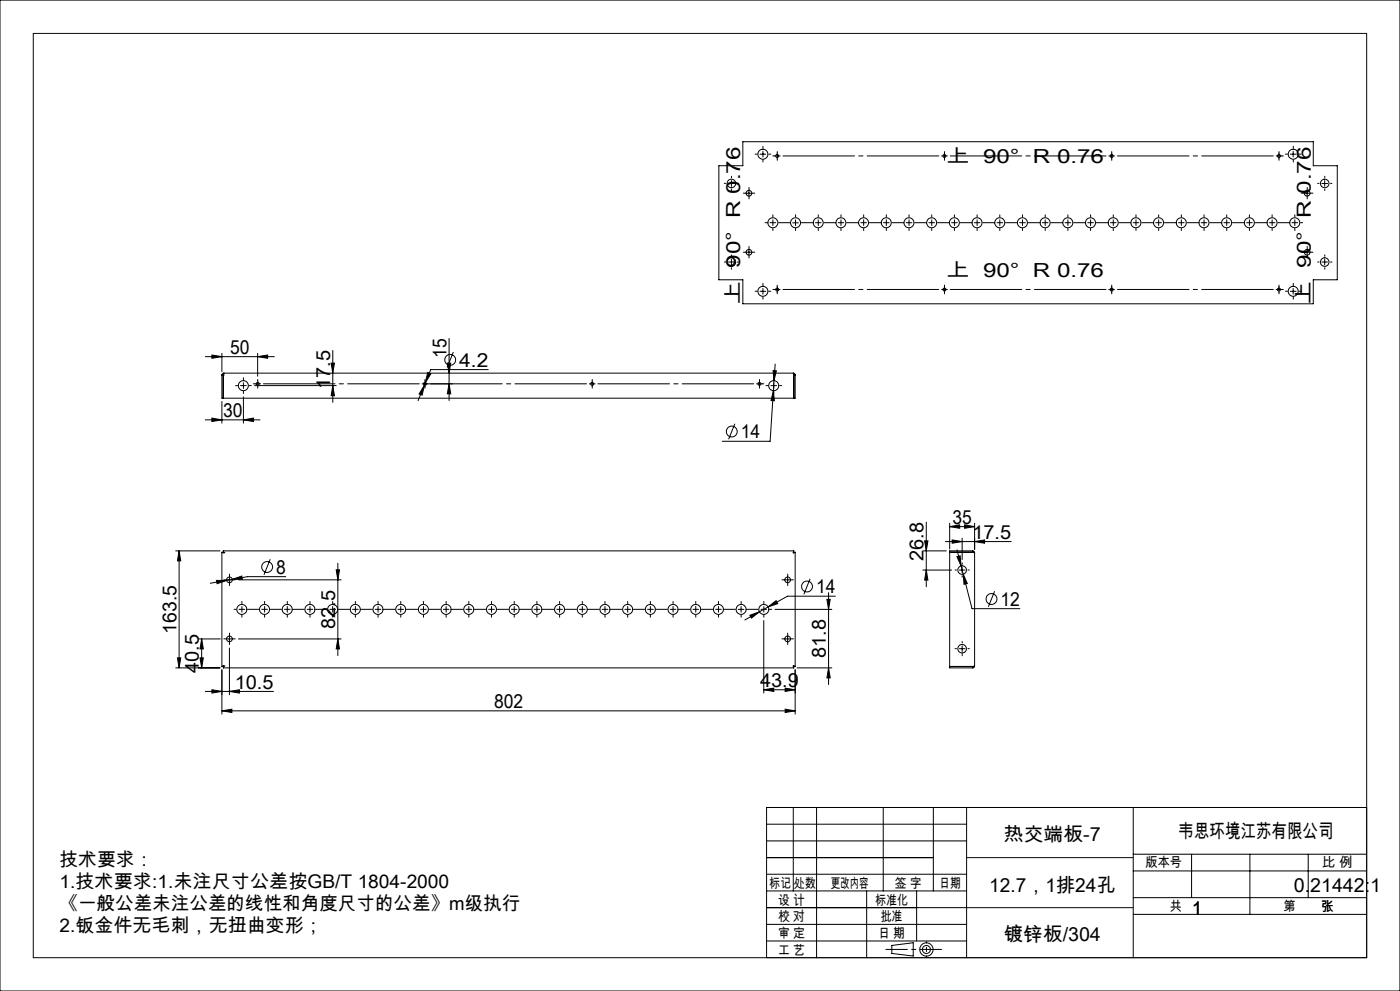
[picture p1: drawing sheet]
<svg xmlns="http://www.w3.org/2000/svg" width="420mm" height="297mm" viewBox="0 0 420 297" stroke-linecap="round" stroke-linejoin="round" font-family="sans-serif">
<g fill="none" stroke="#000" stroke-width=".3">
<path d="M0 0h420v297h-420zM218.5 55h1.8M219.4 54.1v1.7M222.8 42.5h171.2v7.2h7.2v34.2h-7.2v7.1h-171.2v-7.1h-7.1v-34.2h7.1zM223.8 57.9h1.7M224.7 57v1.8M228 46.2h1.7M228.9 45.4v1.7M332.6 46.7h1.8M333.5 45.9v1.7M387.1 46.2h1.7M387.9 45.4v1.7"/>
<path d="M391.3 57.9h1.7M392.1 57v1.8M396.6 55h1.7M397.4 54.1v1.7M218.5 78.5h1.8M219.4 77.7v1.7M223.8 75.6h1.7M224.7 74.8v1.7M237.8 66.8h1.7M238.7 65.9v1.7M391.3 75.6h1.7M392.1 74.8v1.7"/>
<path d="M396.6 78.5h1.7M397.4 77.7v1.7M228 87.3h1.7M228.9 86.5v1.7M332.6 86.8h1.8M333.5 85.9v1.7M387.1 87.3h1.7M387.9 86.5v1.7M61.6 106.9h20.7M63.6 106.4l3 .5-3 .5zM66.6 105.9v5.5M66.6 112.4v6.9h171.9v-6.9"/>
<path d="M66.6 112.4h.4M67 112.4v6.9M67 112.4h.1M67 112.3v.1M67.2 111.8l-.2 .6M67.2 111.8l-.5 .2-.1 .4M67.2 111.8h170.8M72.1 115.6h1.8M73 119v7.8M73 114.7v1.7M76.4 115.6h24.5M77.3 106.9l3-.5v1z"/>
<path d="M77.3 105.9v6.8M99.3 108.8h1l-.5 3zM99.8 115.6l.5 3h-1zM99.8 105v15.6M126.6 115h9.1M127.3 115.5l-.7 2.9-.9-.3zM127.3 115.5l-1.9 4.6M127.5 114.2v1.7M127.6 114.6l-.3 .9M128.3 111.7l1 .3-1.7 2.6zM134.2 108.8h1l-.5 3zM134.7 115l.5 3h-1z"/>
<path d="M134.7 101.4v18.6M136 105.5l-1.9 4.7M146.5 110.8h-17.3l-1.6 3.8M231.2 115.6h1.8M231.9 111.1h1l-.7 3zM232 117.1l.3 3-1-.1zM232 117.1l-1 15.2h-14.3M232.1 114.7v1.7M232.2 114.1l-.2 3M232.6 109.1l-.4 5M238 111.8l.1 .6M238 111.8l.5 .6"/>
<path d="M238.1 112.3v.1M238.1 112.4v6.9M238.1 112.4h.4M238.1 112.4h.1M61.6 125.8h16.4M63.6 125.3l3 .5-3 .5zM66.6 120.3v6.5M73 125.8l3-.5v1zM220.5 127l-1.9 4.7M277.9 156.5v19.4M284.9 157.8l3-.5v1zM284.9 156.8v7.7"/>
<path d="M284.9 157.8h7.5M289.4 157.3l3 .5-3 .5zM292.4 156.8v7.9M52.7 165.1h13.3M53.7 165.1l.5 3h-1zM53.7 165.1v35.1M64.9 174h3.1l-2.9 .9zM66.6 165.5l.6 .2M66.6 165.5v34.2M66.6 165.5h.4M67 165.1l.2 .6M67 165.5l.2 .2"/>
<path d="M67 165.1h171.1M67 165.1v.4M67.2 165.7h.1M68 174l-4.9 .8M68 173.8h1.7M68.8 172.9v1.8M69.7 173.6l2.8-1 .2 1zM69.7 173.6l-1.7 .4M71.5 173.8h30.8M81.1 167.6l-1.9 4.7M85.7 172.8h-11.4l-4.6 .8M100.9 170.8h.9l-.4 3z"/>
<path d="M101.4 168.8v27.7M235.4 173.8h1.7M236.3 172.9v1.8M238 165.7h.1M238.1 165.1l-.1 .6M238.1 165.5l-.1 .2M238.1 165.5h.4M238.1 165.1v.4M238.5 165.5l-.5 .2M238.5 165.5v34.2M243 173.5l-1.8 4.6M248.1 179.6h1l-.5 3z"/>
<path d="M248.6 177.6v27.6M250.6 178.7h-14.3l-5.9 3.2M276.9 170.8h8.6M276.9 165.1h7M277.4 162.1h1l-.5 3zM277.9 170.8l.5 3h-1zM283.6 162.3h19.8M284.9 165.5h6.9M285.6 161.8l3 .5-3 .5zM287.1 166.8l.9-.2 .3 3zM287.1 164.8l4.5 17.6h14.4M287.8 170.8h1.7"/>
<path d="M288.6 161.3v6.4M288.6 170v1.7M289 172.1l1.2 2.8-1 .2zM291.8 165.5l.6 .2M291.8 165.1l.4 .2 .2 .4M291.8 165.5l.1 .1M291.8 165.1h-6.9v35.1h6.9M291.8 165.1v.4M291.8 165.5h.1M292.4 165.7v33.9M292.4 162.3l3-.5v1zM298.4 177.2l-1.9 4.7"/>
<path d="M53.2 197.2h1l-.5 3zM59.5 191.5h6.6M60 197.2h1l-.5 3zM60.5 191.5l.5 3h-1zM60.5 191.5v8.7M66.6 199.7h.4M67 199.7v.5M67.2 199.6l-.6 .1M67.2 199.6l-.2 .1M67.2 199.6l-.2 .6M67.2 199.6h.1M68 191.5h1.7"/>
<path d="M68.8 194.2v14M68.8 190.6v1.7M71.5 191.5h30.8M101.4 191.5l.4 3h-.9zM221.5 182.6h1.7M222.3 181.8v1.7M225 184.4l2.8-1-2.4 1.8zM227.8 183.4l-4.4 2.4M229.1 186v21.7M230.4 181.9l2.4-1.9 .5 .9zM230.4 181.9l-2.6 1.5M232.5 182.6h17.1"/>
<path d="M235.4 191.5h1.7M236.3 190.6v1.7M238 199.6l.1 .6M238 199.6l.5 .1M238 199.6l.1 .1M238 199.6h.1M238.1 199.7h.4M238.1 199.7v.5M284.9 199.7h6.9M287.8 194.4h1.7M288.6 193.6v1.7M291.8 199.7h.1"/>
<path d="M291.8 199.7v.5M292.4 199.6l-.6 .1M292.4 199.6l-.2 .4-.4 .2M52.7 200.2h13.3M61.6 207.2h20.5M63.6 206.7l3 .5-3 .5zM66.6 200.7v13.3M66.6 213l3-.5v1zM66.6 213h171.9M67 200.2h171.1M68.8 207.2l3-.5v1zM229.1 206.7l3-.5v1z"/>
<path d="M229.1 206.7h9.4M235.5 206.2l3 .5-3 .5zM235.5 212.5l3 .5-3 .5zM238.5 200.7v13.3M239.1 200.2h10.5M248.6 200.2l.5 3h-1zM230 257h50M230 252h60M230 247h60M230 242h180v45h-180zM238 242v25M245 242v45"/>
<path d="M265 242v25M280 242v25M290 242v45M340 242v45M340 256h70M357.5 256v13M375 256v18M392.5 256v13M230 277h60M230 272h60M230 262h60M230 267h60"/>
<path d="M260 267v20M275 267v15M340 274h70M340 269h70M340 261h70M230 282h60M267.5 283.3l6.5-.8v4l-6.5-.8z"/>
<circle cx="219.4" cy="55" r="1.29"/>
<circle cx="224.7" cy="57.9" r=".85"/>
<circle cx="228.9" cy="46.2" r="1.5"/>
<circle cx="233.1" cy="46.7" r=".46"/>
<circle cx="283.3" cy="46.7" r=".45"/>
<circle cx="333.5" cy="46.7" r=".46"/>
<circle cx="383.7" cy="46.7" r=".46"/>
<circle cx="388" cy="46.2" r="1.5"/>
<circle cx="392.2" cy="57.9" r=".85"/>
<circle cx="397.4" cy="55" r="1.29"/>
<circle cx="219.4" cy="78.5" r="1.29"/>
<circle cx="224.7" cy="75.6" r=".85"/>
<circle cx="231.9" cy="66.8" r="1.5"/>
<circle cx="238.6" cy="66.8" r="1.51"/>
<circle cx="245.5" cy="66.8" r="1.51"/>
<circle cx="252.3" cy="66.8" r="1.51"/>
<circle cx="259.1" cy="66.8" r="1.5"/>
<circle cx="265.9" cy="66.8" r="1.5"/>
<circle cx="272.7" cy="66.8" r="1.5"/>
<circle cx="279.5" cy="66.8" r="1.5"/>
<circle cx="286.3" cy="66.8" r="1.5"/>
<circle cx="293.1" cy="66.8" r="1.5"/>
<circle cx="299.9" cy="66.8" r="1.5"/>
<circle cx="306.7" cy="66.8" r="1.5"/>
<circle cx="313.5" cy="66.8" r="1.5"/>
<circle cx="320.3" cy="66.8" r="1.5"/>
<circle cx="327.2" cy="66.8" r="1.5"/>
<circle cx="334" cy="66.8" r="1.5"/>
<circle cx="340.8" cy="66.8" r="1.5"/>
<circle cx="347.6" cy="66.8" r="1.5"/>
<circle cx="354.4" cy="66.8" r="1.5"/>
<circle cx="361.2" cy="66.8" r="1.5"/>
<circle cx="368" cy="66.8" r="1.5"/>
<circle cx="374.8" cy="66.8" r="1.5"/>
<circle cx="381.6" cy="66.8" r="1.5"/>
<circle cx="388.4" cy="66.8" r="1.5"/>
<circle cx="392.2" cy="75.6" r=".85"/>
<circle cx="397.4" cy="78.5" r="1.29"/>
<circle cx="228.9" cy="87.3" r="1.5"/>
<circle cx="233.1" cy="86.8" r=".46"/>
<circle cx="283.3" cy="86.8" r=".45"/>
<circle cx="333.5" cy="86.8" r=".46"/>
<circle cx="383.7" cy="86.8" r=".46"/>
<circle cx="388" cy="87.3" r="1.5"/>
<circle cx="73" cy="115.6" r="1.5"/>
<circle cx="77.3" cy="115.1" r=".44"/>
<circle cx="127.5" cy="115" r=".43"/>
<circle cx="135.1" cy="107.8" r="1.63"/>
<circle cx="177.7" cy="115.1" r=".44"/>
<circle cx="227.8" cy="115.1" r=".44"/>
<circle cx="232.1" cy="115.6" r="1.5"/>
<circle cx="219.5" cy="129.3" r="1.62"/>
<circle cx="68.8" cy="173.8" r=".86"/>
<circle cx="80.1" cy="169.9" r="1.63"/>
<circle cx="236.3" cy="173.8" r=".85"/>
<circle cx="242.1" cy="175.8" r="1.63"/>
<circle cx="288.7" cy="170.9" r="1.28"/>
<circle cx="297.5" cy="179.5" r="1.63"/>
<circle cx="68.8" cy="191.5" r=".86"/>
<circle cx="72.6" cy="182.6" r="1.49"/>
<circle cx="79.4" cy="182.6" r="1.49"/>
<circle cx="86.2" cy="182.6" r="1.49"/>
<circle cx="93" cy="182.6" r="1.49"/>
<circle cx="99.8" cy="182.6" r="1.49"/>
<circle cx="106.6" cy="182.6" r="1.49"/>
<circle cx="113.4" cy="182.6" r="1.49"/>
<circle cx="120.2" cy="182.6" r="1.49"/>
<circle cx="127" cy="182.6" r="1.49"/>
<circle cx="133.8" cy="182.6" r="1.49"/>
<circle cx="140.6" cy="182.6" r="1.49"/>
<circle cx="147.4" cy="182.6" r="1.49"/>
<circle cx="154.3" cy="182.6" r="1.49"/>
<circle cx="161.1" cy="182.6" r="1.49"/>
<circle cx="167.9" cy="182.6" r="1.49"/>
<circle cx="174.7" cy="182.6" r="1.49"/>
<circle cx="181.5" cy="182.6" r="1.49"/>
<circle cx="188.3" cy="182.6" r="1.49"/>
<circle cx="195.1" cy="182.6" r="1.49"/>
<circle cx="201.9" cy="182.6" r="1.49"/>
<circle cx="208.7" cy="182.6" r="1.49"/>
<circle cx="215.5" cy="182.6" r="1.49"/>
<circle cx="222.3" cy="182.6" r="1.49"/>
<circle cx="229.2" cy="182.6" r="1.49"/>
<circle cx="236.3" cy="191.5" r=".85"/>
<circle cx="288.6" cy="194.4" r="1.29"/>
<circle cx="277.9" cy="284.6" r="2"/>
<circle cx="277.9" cy="284.6" r="1.22"/>
</g>
<g fill="none" stroke="#000" stroke-width=".3" stroke-dasharray="30.5 1.3 1.3 1.3">
<path d="M217.7 55h-.4M219.4 53.2v-.4M219.4 56.7v.4M221.1 55h.5M223.8 57.9h-.8M224.7 57v-.8M224.7 58.8v.8M225.6 57.9h.8M227.2 46.2h-.7M228.9 44.5v-.7M228.9 47.9v.7M230.6 46.2h.6"/>
<path d="M232.3 46.7h-.4M233.2 46.7v-.8M233.2 46.7h-.9M233.2 46.7v.9M233.2 46.7h.8M233.2 45.9v-.5M233.2 47.6v.4M283.3 46.7v-.8M283.3 46.7h-.8M283.3 46.7v.9M283.3 46.7h.9M283.3 45.9v-.5"/>
<path d="M283.3 47.6v.4M333.5 45.9v-.5M333.5 47.6v.4M383.7 46.7v-.8M383.7 46.7h-.9M383.7 46.7v.9M383.7 46.7h.9M383.7 45.9v-.5M383.7 47.6v.4M384.6 46.7h.4M386.3 46.2h-.7M388 44.5v-.7"/>
<path d="M388 47.9v.7M389.7 46.2h.6M391.3 57.9h-.8M392.2 57v-.8M392.2 58.8v.8M393 57.9h.9M395.7 55h-.4M397.4 53.2v-.4M397.4 56.7v.4M399.2 55h.4M217.7 78.5h-.4M219.4 76.8v-.4"/>
<path d="M221.1 78.5h.5M223.8 75.6h-.8M224.7 74.7v-.8M224.7 76.4v.9M225.6 75.6h.8M230.1 66.7h-.6M231.9 66.7v-.8M231.9 66.7h-.9M231.9 66.7v.9M231.9 66.7h.8M231.9 65v-.6M231.9 68.5v.6"/>
<path d="M233.6 66.7h3.4M238.7 65v-.6M238.7 68.5v.6M240.4 66.7h3.4M245.5 66.7v-.8M245.5 66.7h-.9M245.5 66.7v.9M245.5 66.7h.8M245.5 65v-.6M245.5 68.5v.6M247.2 66.7h3.4M252.3 66.7v-.8"/>
<path d="M252.3 66.7h-.9M252.3 66.7v.9M252.3 66.7h.8M252.3 65v-.6M252.3 68.5v.6M254 66.7h3.4M259.1 66.7v-.8M259.1 66.7h-.9M259.1 66.7v.9M259.1 66.7h.9M259.1 65v-.6M259.1 68.5v.6"/>
<path d="M260.8 66.7h3.4M265.9 66.7v-.8M265.9 66.7h-.9M265.9 66.7v.9M265.9 66.7h.9M265.9 65v-.6M265.9 68.5v.6M267.6 66.7h3.4M272.7 66.7v-.8M272.7 66.7h-.8M272.7 66.7v.9M272.7 66.7h.9"/>
<path d="M272.7 65v-.6M272.7 68.5v.6M274.4 66.7h3.4M279.5 66.7v-.8M279.5 66.7h-.8M279.5 66.7v.9M279.5 66.7h.9M279.5 65v-.6M279.5 68.5v.6M281.2 66.7h3.4M286.3 66.7v-.8M286.3 66.7h-.8"/>
<path d="M286.3 66.7v.9M286.3 66.7h.9M286.3 65v-.6M286.3 68.5v.6M288 66.7h3.4M293.1 66.7v-.8M293.1 66.7h-.8M293.1 66.7v.9M293.1 66.7h.9M293.1 65v-.6M293.1 68.5v.6M294.9 66.7h3.3"/>
<path d="M299.9 66.7v-.8M299.9 66.7h-.8M299.9 66.7v.9M299.9 66.7h.9M299.9 65v-.6M299.9 68.5v.6M301.7 66.7h3.3M306.8 66.7v-.8M306.8 66.7h-.9M306.8 66.7v.9M306.8 66.7h.8M306.8 65v-.6"/>
<path d="M306.8 68.5v.6M308.5 66.7h3.3M313.6 66.7v-.8M313.6 66.7h-.9M313.6 66.7v.9M313.6 66.7h.8M313.6 65v-.6M313.6 68.5v.6M315.3 66.7h3.4M320.4 66.7v-.8M320.4 66.7h-.9M320.4 66.7v.9"/>
<path d="M320.4 66.7h.8M320.4 65v-.6M320.4 68.5v.6M322.1 66.7h3.4M327.2 66.7v-.8M327.2 66.7h-.9M327.2 66.7v.9M327.2 66.7h.8M327.2 65v-.6M327.2 68.5v.6M328.9 66.7h3.4M334 66.7v-.8"/>
<path d="M334 66.7h-.9M334 66.7v.9M334 66.7h.8M334 65v-.6M334 68.5v.6M335.7 66.7h3.4M340.8 66.7v-.8M340.8 66.7h-.9M340.8 66.7v.9M340.8 66.7h.8M340.8 65v-.6M340.8 68.5v.6"/>
<path d="M342.5 66.7h3.4M347.6 66.7v-.8M347.6 66.7h-.9M347.6 66.7v.9M347.6 66.7h.9M347.6 65v-.6M347.6 68.5v.6M349.3 66.7h3.4M354.4 66.7v-.8M354.4 66.7h-.9M354.4 66.7v.9M354.4 66.7h.9"/>
<path d="M354.4 65v-.6M354.4 68.5v.6M356.1 66.7h3.4M361.2 66.7v-.8M361.2 66.7h-.8M361.2 66.7v.9M361.2 66.7h.9M361.2 65v-.6M361.2 68.5v.6M362.9 66.7h3.4M368 66.7v-.8M368 66.7h-.8"/>
<path d="M368 66.7v.9M368 66.7h.9M368 65v-.6M368 68.5v.6M369.7 66.7h3.4M374.8 66.7v-.8M374.8 66.7h-.8M374.8 66.7v.9M374.8 66.7h.9M374.8 65v-.6M374.8 68.5v.6M376.5 66.7h3.4"/>
<path d="M381.6 66.7v-.8M381.6 66.7h-.8M381.6 66.7v.9M381.6 66.7h.9M381.6 65v-.6M381.6 68.5v.6M383.4 66.7h3.3M388.4 66.7v-.8M388.4 66.7h-.8M388.4 66.7v.9M388.4 66.7h.9M388.4 65v-.6"/>
<path d="M388.4 68.5v.6M390.2 66.7h.6M391.3 75.6h-.8M392.2 74.7v-.8M392.2 76.4v.9M393 75.6h.9M395.7 78.5h-.4M397.4 76.8v-.4M399.2 78.5h.4M219.4 80.2v.5M227.2 87.3h-.7M228.9 85.6v-.7"/>
<path d="M228.9 89v.6M230.6 87.3h.6M232.3 86.8h-.4M233.2 86.8v-.9M233.2 86.8h-.9M233.2 86.8v.8M233.2 86.8h.8M233.2 85.9v-.5M233.2 87.6v.5M283.3 86.8v-.9M283.3 86.8h-.8M283.3 86.8v.8"/>
<path d="M283.3 86.8h.9M283.3 85.9v-.5M283.3 87.6v.5M333.5 85.9v-.5M333.5 87.6v.5M383.7 86.8v-.9M383.7 86.8h-.9M383.7 86.8v.8M383.7 86.8h.9M383.7 85.9v-.5M383.7 87.6v.5M384.6 86.8h.4"/>
<path d="M386.3 87.3h-.7M388 85.6v-.7M388 89v.6M389.7 87.3h.6M397.4 80.2v.5M71.3 115.6h-.6M73 113.9v-.7M73 117.3v.6M74.7 115.6h.7M76.5 115h-.5M77.3 115v-.8M77.3 115h-.8"/>
<path d="M77.3 115v.9M77.3 115h.9M77.3 114.2v-.5M77.3 115.9v.4M127.5 114.2v-.5M127.5 115.9v.4M177.7 115v-.8M177.7 115h-.9M177.7 115v.9M177.7 115h.8M177.7 114.2v-.5M177.7 115.9v.4"/>
<path d="M227.8 115v-.8M227.8 115h-.8M227.8 115v.9M227.8 115h.9M227.8 114.2v-.5M227.8 115.9v.4M228.7 115h.5M230.4 115.6h-.6M232.1 113.9v-.7M232.1 117.3v.6M233.8 115.6h.7M68 173.8h-.9"/>
<path d="M68.9 172.9v-.8M68.9 174.6v.9M69.7 173.8h.9M235.5 173.8h-.9M236.3 172.9v-.8M236.3 174.6v.9M237.2 173.8h.8M286.9 170.8h-.4M288.7 169.1v-.4M288.7 172.5v.5M290.4 170.8h.4M68 191.5h-.9"/>
<path d="M68.9 190.6v-.9M68.9 192.3v.9M69.7 191.5h.9M70.9 182.6h-.7M72.6 182.6v-.8M72.6 182.6h-.9M72.6 182.6v.9M72.6 182.6h.8M72.6 180.9v-.6M72.6 184.3v.7M74.3 182.6h3.4M79.4 182.6v-.8"/>
<path d="M79.4 182.6h-.9M79.4 182.6v.9M79.4 182.6h.8M79.4 180.9v-.6M79.4 184.3v.7M81.1 182.6h3.4M86.2 182.6v-.8M86.2 182.6h-.9M86.2 182.6v.9M86.2 182.6h.8M86.2 180.9v-.6M86.2 184.3v.7"/>
<path d="M87.9 182.6h3.4M93 182.6v-.8M93 182.6h-.9M93 182.6v.9M93 182.6h.9M93 180.9v-.6M93 184.3v.7M94.7 182.6h3.4M99.8 182.6v-.8M99.8 182.6h-.9M99.8 182.6v.9M99.8 182.6h.9"/>
<path d="M99.8 180.9v-.6M99.8 184.3v.7M101.5 182.6h3.4M106.6 182.6v-.8M106.6 182.6h-.8M106.6 182.6v.9M106.6 182.6h.9M106.6 180.9v-.6M106.6 184.3v.7M108.3 182.6h3.4M113.4 182.6v-.8M113.4 182.6h-.8"/>
<path d="M113.4 182.6v.9M113.4 182.6h.9M113.4 180.9v-.6M113.4 184.3v.7M115.1 182.6h3.4M120.2 182.6v-.8M120.2 182.6h-.8M120.2 182.6v.9M120.2 182.6h.9M120.2 180.9v-.6M120.2 184.3v.7M121.9 182.6h3.4"/>
<path d="M127 182.6v-.8M127 182.6h-.8M127 182.6v.9M127 182.6h.9M127 180.9v-.6M127 184.3v.7M128.8 182.6h3.3M133.8 182.6v-.8M133.8 182.6h-.8M133.8 182.6v.9M133.8 182.6h.9M133.8 180.9v-.6"/>
<path d="M133.8 184.3v.7M135.6 182.6h3.3M140.7 182.6v-.8M140.7 182.6h-.9M140.7 182.6v.9M140.7 182.6h.8M140.7 180.9v-.6M140.7 184.3v.7M142.4 182.6h3.3M147.5 182.6v-.8M147.5 182.6h-.9M147.5 182.6v.9"/>
<path d="M147.5 182.6h.8M147.5 180.9v-.6M147.5 184.3v.7M149.2 182.6h3.4M154.3 182.6v-.8M154.3 182.6h-.9M154.3 182.6v.9M154.3 182.6h.8M154.3 180.9v-.6M154.3 184.3v.7M156 182.6h3.4M161.1 182.6v-.8"/>
<path d="M161.1 182.6h-.9M161.1 182.6v.9M161.1 182.6h.8M161.1 180.9v-.6M161.1 184.3v.7M162.8 182.6h3.4M167.9 182.6v-.8M167.9 182.6h-.9M167.9 182.6v.9M167.9 182.6h.8M167.9 180.9v-.6M167.9 184.3v.7"/>
<path d="M169.6 182.6h3.4M174.7 182.6v-.8M174.7 182.6h-.9M174.7 182.6v.9M174.7 182.6h.8M174.7 180.9v-.6M174.7 184.3v.7M176.4 182.6h3.4M181.5 182.6v-.8M181.5 182.6h-.9M181.5 182.6v.9M181.5 182.6h.9"/>
<path d="M181.5 180.9v-.6M181.5 184.3v.7M183.2 182.6h3.4M188.3 182.6v-.8M188.3 182.6h-.9M188.3 182.6v.9M188.3 182.6h.9M188.3 180.9v-.6M188.3 184.3v.7M190 182.6h3.4M195.1 182.6v-.8M195.1 182.6h-.8"/>
<path d="M195.1 182.6v.9M195.1 182.6h.9M195.1 180.9v-.6M195.1 184.3v.7M196.8 182.6h3.4M201.9 182.6v-.8M201.9 182.6h-.8M201.9 182.6v.9M201.9 182.6h.9M201.9 180.9v-.6M201.9 184.3v.7M203.6 182.6h3.4"/>
<path d="M208.7 182.6v-.8M208.7 182.6h-.8M208.7 182.6v.9M208.7 182.6h.9M208.7 180.9v-.6M208.7 184.3v.7M210.4 182.6h3.4M215.5 182.6v-.8M215.5 182.6h-.8M215.5 182.6v.9M215.5 182.6h.9M215.5 180.9v-.6"/>
<path d="M215.5 184.3v.7M217.3 182.6h3.3M222.3 180.9v-.6M222.3 184.3v.7M224.1 182.6h3.3M229.2 182.6v-.8M229.2 182.6h-.9M229.2 182.6v.9M229.2 182.6h.8M229.2 180.9v-.6M229.2 184.3v.7M230.9 182.6h.6"/>
<path d="M235.5 191.5h-.9M236.3 190.6v-.9M236.3 192.3v.9M237.2 191.5h.8M286.9 194.4h-.4M288.7 192.7v-.4M288.7 196.1v.4M290.4 194.4h.4"/>
</g>
<path d="M234.9 46.7h46.7M285.1 46.7h46.7M335.2 46.7h46.8M234.9 86.8h46.7M285.1 86.8h46.7M335.2 86.8h46.8M79 115h46.8M129.2 115h46.8M179.4 115h46.7" fill="none" stroke="#000" stroke-width=".3" stroke-dasharray="30.5 1.3 1.3 1.3" stroke-dashoffset="9"/>
<path d="M265.8 284.5h16.7" fill="none" stroke="#000" stroke-width=".3" stroke-dasharray="30.5 1.3 1.3 1.3" stroke-dashoffset="24"/>
<path d="M277.9 282.2v4.7" fill="none" stroke="#000" stroke-width=".3" stroke-dasharray="30.5 1.3 1.3 1.3" stroke-dashoffset="30"/>
<path d="M10 10h400v277h-400zM290 257h50M290 272h50" fill="none" stroke="#0a0605" stroke-width=".3"/>
<g fill="#000">
<path d="M73 125.8l3-.5v1zM63.6 125.3l3 .5-3 .5z"/>
<path d="M284.9 157.8l3-.5v1zM289.4 157.3l3 .5-3 .5z"/>
<path d="M277.4 162.1h1l-.5 3zM277.9 170.8l.5 3h-1z"/>
<path d="M225 184.4l.4 .8 2.4-1.8zM230.4 181.9l2.9-1-.5-.9zM64.9 174l.2 .9 2.9-.9zM69.7 173.6h3l-.2-1zM285.6 161.8l3 .5-3 .5zM292.4 162.3l3-.5v1zM287.1 166.8l1.2 2.8-.3-3zM289 172.1l.2 3 1-.2zM63.6 106.4l3 .5-3 .5zM77.3 106.9l3-.5v1zM231.9 111.1l.3 3 .7-3zM232 117.1l-.7 2.9 1 .1zM127.3 115.5l-1.6 2.6 .9 .3zM128.3 111.7l-.7 2.9 1.7-2.6z"/>
<path d="M53.2 197.2h1l-.5 3zM53.7 165.1l.5 3h-1zM248.6 200.2l.5 3h-1zM248.1 179.6h1l-.5 3zM101.4 191.5l.4 3h-.9zM100.9 170.8h.9l-.4 3zM60 197.2h1l-.5 3zM60.5 191.5l.5 3h-1zM134.7 115l.5 3h-1zM134.2 108.8h1l-.5 3zM99.8 115.6l.5 3h-1zM99.3 108.8h1l-.5 3z"/>
<path d="M63.6 206.7l3 .5-3 .5zM68.8 207.2l3-.5v1z"/>
<path d="M229.1 206.7l3-.5v1zM235.5 206.2l3 .5-3 .5z"/>
<path d="M235.5 212.5l3 .5-3 .5zM66.6 213l3-.5v1z"/>
</g>
<g font-size="5.8">
<text x="283.7" y="48.8">上 90° R 0.76</text>
<text x="283.7" y="83.1">上 90° R 0.76</text>
<text x="222.1" y="91.5" transform="rotate(-90 222.1 91.5)">上 90° R 0.76</text>
<text x="393.3" y="91.5" transform="rotate(-90 393.3 91.5)">上 90° R 0.76</text>
<text x="69.1" y="106.1">50</text>
<text x="133.9" y="107.2" transform="rotate(-90 133.9 107.2)">15</text>
<text x="137.8" y="109.9">4.2</text>
<text x="99" y="116.6" transform="rotate(-90 99 116.6)">17.5</text>
<text x="66.9" y="125">30</text>
<text x="222.2" y="131.4">14</text>
<text x="285.7" y="157">35</text>
<text x="291.7" y="161.5">17.5</text>
<text x="82.8" y="172">8</text>
<text x="277.1" y="168.1" transform="rotate(-90 277.1 168.1)">26.8</text>
<text x="244.8" y="177.8">14</text>
<text x="300.2" y="181.6">12</text>
<text x="52.9" y="189.9" transform="rotate(-90 52.9 189.9)">163.5</text>
<text x="100.5" y="188.4" transform="rotate(-90 100.5 188.4)">82.5</text>
<text x="247.8" y="197.2" transform="rotate(-90 247.8 197.2)">81.8</text>
<text x="59.7" y="201.6" transform="rotate(-90 59.7 201.6)">40.5</text>
<text x="70.4" y="206.4">10.5</text>
<text x="228" y="205.9">43.9</text>
<text x="148.2" y="212.2">802</text>
<text x="353.6" y="251.1">韦思环境江苏有限公司</text>
<text x="301.2" y="252.1">热交端板-7</text>
<text x="296.8" y="267.2">12.7，1排24孔</text>
<text x="388.2" y="267.2">0.21442:1</text>
<text x="357.6" y="274.2">1</text>
<text x="301.2" y="282.1">镀锌板/304</text>
</g>
<g font-size="5.6">
<text x="17.9" y="259.4">技术要求：</text>
<text x="17.9" y="266.1">1.技术要求:1.未注尺寸公差按GB/T 1804-2000</text>
<text x="17.9" y="272.7">《一般公差未注公差的线性和角度尺寸的公差》m级执行</text>
<text x="17.9" y="279.4">2.钣金件无毛刺，无扭曲变形；</text>
</g>
<g font-size="4.1">
<text x="343.7" y="259.9">版本号</text>
<text x="396.6" y="259.9">比 例</text>
<text x="230.9" y="266.1">标记</text>
<text x="238.3" y="266.1">处数</text>
<text x="249.2" y="266.1">更改内容</text>
<text x="268.4" y="266.2">签 字</text>
<text x="281.7" y="266.2">日期</text>
<text x="233.4" y="271.2">设 计</text>
<text x="262.6" y="271.2">标准化</text>
<text x="351" y="272.9">共</text>
<text x="385" y="272.9">第</text>
<text x="396.5" y="272.9">张</text>
<text x="233.4" y="276.1">校 对</text>
<text x="233.4" y="281.2">审 定</text>
<text x="263.4" y="281.2">日 期</text>
<text x="264.2" y="276.1">批准</text>
<text x="233.4" y="286.2">工 艺</text>
</g>
</svg>
